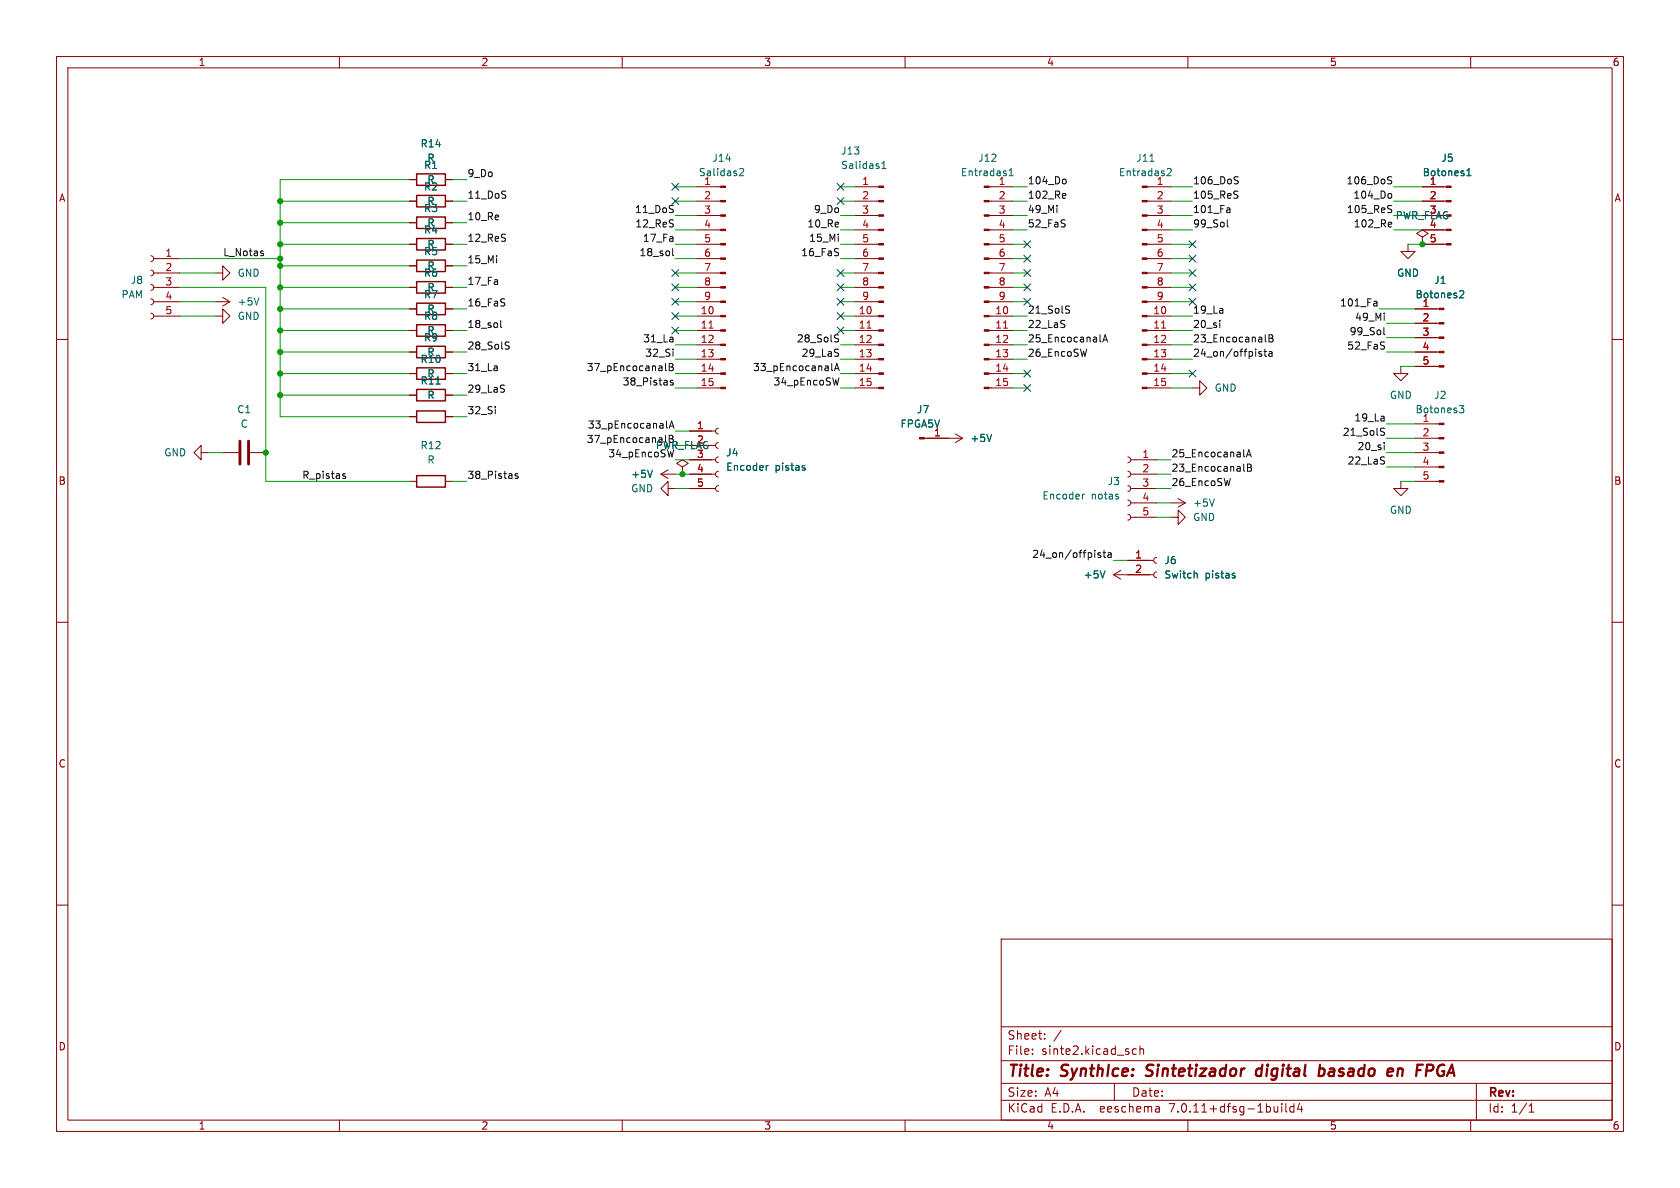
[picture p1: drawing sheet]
<svg xmlns="http://www.w3.org/2000/svg" width="297mm" height="210mm" viewBox="0 0 297 210" stroke-linecap="round" stroke-linejoin="round" font-family="sans-serif">
<g fill="none" stroke="#840000" stroke-width=".18">
<path d="M10 10h277v190h-277zM12 12h273v186h-273zM60 10v2M110 10v2M160 10v2M210 10v2M260 10v2M72.4 35.6h1.3M72.4 39.4h1.3M72.4 31.8h1.3M78.7 35.6h1.3M78.7 39.4h1.3"/>
<path d="M78.7 31.8h1.3M123.2 35.6h4.2M123.2 33h4.2M123.2 38.1h4.2M151.1 35.6h4.2M151.1 33h4.2M151.1 38.1h4.2M174.9 35.6h4.2M174.9 33h4.2M174.9 38.1h4.2M202.8 35.6h4.2M202.8 33h4.2"/>
<path d="M202.8 38.1h4.2M251.5 35.6h4.2M251.5 33h4.2M251.5 38.1h3.8M10 60h2M26.7 55.4l.3 .1 .2 .4-.2 .4-.3 .1M26.7 52.8l.3 .2 .2 .4-.2 .3-.3 .1M26.7 50.3l.3 .1 .2 .4-.2 .4-.3 .1M26.7 47.8l.3 .1 .2 .4-.2 .3-.3 .2M26.7 45.2l.3 .2 .2 .3-.2 .4-.3 .1M27.2 55.9h4.5M27.2 53.3h4.5"/>
<path d="M27.2 50.8h4.5M27.2 48.3h4.5M27.2 45.7h4.5M38.1 48.3h1.3v-1.3l1.2 1.3-1.2 1.2v-1.2M38.1 55.9h1.3v-1.3l1.2 1.3-1.2 1.3v-1.3M38.1 53.3h2.5M39.4 52.6l1.2 .7M40.6 53.3l-1.2 .8M72.4 54.6h1.3M72.4 43.2h1.3M72.4 47h1.3M72.4 50.8h1.3"/>
<path d="M72.4 58.4h1.3M78.7 54.6h1.3M78.7 43.2h1.3M78.7 47h1.3M78.7 50.8h1.3M78.7 58.4h1.3M123.2 43.2h4.2M123.2 40.6h4.2M123.2 55.9h4.2M123.2 53.3h4.2M123.2 50.8h4.2M123.2 48.3h4.2"/>
<path d="M123.2 45.7h4.2M123.2 58.4h4.2M151.1 43.2h4.2M151.1 40.6h4.2M151.1 55.9h4.2M151.1 53.3h4.2M151.1 50.8h4.2M151.1 48.3h4.2M151.1 45.7h4.2M151.1 58.4h4.2M174.9 43.2h4.2M174.9 40.6h4.2"/>
<path d="M174.9 55.9h4.2M174.9 53.3h4.2M174.9 50.8h4.2M174.9 48.3h4.2M174.9 45.7h4.2M174.9 58.4h4.2M202.8 43.2h4.2M202.8 40.6h4.2M202.8 55.9h4.2M202.8 53.3h4.2M202.8 50.8h4.2M202.8 48.3h4.2"/>
<path d="M202.8 45.7h4.2M202.8 58.4h4.2M248.9 43.2v1.3h1.3l-1.3 1.2-1.3-1.2h1.3M250.2 59.7h4.2M250.2 57.2h4.2M250.2 54.6h4.2M251.5 41.9l1-.6-1-.7-1.1 .7 1.1 .6v1.3M251.5 43.2h.1M251.5 43.2h4.2M251.5 40.6h4.2M285 60h2M72.4 73.7h1.3"/>
<path d="M72.4 62.2h1.3M72.4 66h1.3M72.4 69.9h1.3M78.7 73.7h1.3M78.7 62.2h1.3M78.7 66h1.3M78.7 69.9h1.3M121.9 78.7h4.6M121.9 76.2h4.6M123.2 68.6h4.2M123.2 66h4.2M123.2 63.5h4.2"/>
<path d="M123.2 61h4.2M127 78.2l-.3 .2-.2 .3 .1 .4 .4 .1M127 75.7l-.3 .1-.2 .4 .1 .4 .4 .1M151.1 68.6h4.2M151.1 66h4.2M151.1 63.5h4.2M151.1 61h4.2M163.4 77.5h6.8M168.9 76.7l1.3 .8M170.2 77.5l-1.3 .7M174.9 68.6h4.2M174.9 66h4.2"/>
<path d="M174.9 63.5h4.2M174.9 61h4.2M202.8 68.6h4.2M202.8 66h4.2M202.8 63.5h4.2M202.8 61h4.2M210.8 68.6h1.3v-1.3l1.3 1.3-1.3 1.3v-1.3M247.6 64.8v1.2h1.3l-1.3 1.3-1.2-1.3h1.2M250.2 77.5h4.2M250.2 74.9h4.2M250.2 64.8h4.2M250.2 62.2h4.2"/>
<path d="M35.6 80v-1.3l-1.3 1.3 1.3 1.3v-1.3h1.2M39.4 80h2.8M44.2 80h2.8M72.4 85.1h1.3M78.7 85.1h1.3M116.8 83.8h2.6M116.8 83.8l1.3 .8M118.1 86.4v-1.3l-1.3 1.3 1.3 1.2v-1.2h1.3M118.1 83.1l-1.3 .7M120.6 82.6l1.1-.7-1.1-.6-1 .6 1 .7v1.2M120.6 83.8h.1M121.9 86.4h4.6"/>
<path d="M121.9 83.8h4.6M121.9 81.3h4.6M127 85.9l-.3 .1-.2 .3 .1 .4 .4 .2M127 83.3l-.3 .1-.2 .4 .1 .4 .4 .1M127 80.8l-.3 .1-.2 .4 .1 .3 .4 .2M199.4 90.9l.4 .2 .1 .4-.2 .3-.3 .1M199.4 88.4l.4 .1 .1 .4-.2 .4-.3 .1M199.4 85.9l.4 .1 .1 .4-.2 .3-.3 .2M199.4 83.3l.4 .2 .1 .3-.2 .4-.3 .1M199.4 80.8l.4 .1 .1 .4-.2 .4-.3 .1M199.4 99.1h4.6M199.9 86.4h4.6"/>
<path d="M199.9 83.8h4.6M199.9 81.3h4.6M199.9 88.9h4.6M199.9 91.4h4.6M204.5 98.6l-.4 .1-.1 .3 .1 .4 .4 .2M207 91.4h1.3v-1.2l1.2 1.2-1.2 1.3v-1.3M207 88.9h2.5M208.3 88.1l1.2 .8M209.5 88.9l-1.2 .8M247.6 85.1v1.3h1.3l-1.3 1.2-1.2-1.2h1.2M250.2 85.1h4.2M250.2 82.6h4.2"/>
<path d="M250.2 80h4.2M10 110h2M196.8 101.6h7.2M196.8 101.6l1.3 .8M198.1 100.8l-1.3 .8M204.5 101.1l-.4 .1-.1 .4 .1 .4 .4 .1M285 110h2M10 160h2M285 160h2M177 166h108v32h-108zM60 198v2M110 198v2"/>
<path d="M160 198v2M177 194.5h108M177 191.5h108M177 187.5h108M177 181.5h108M182.5 186.3v.1M182.5 185.5v.1M184.7 183.6v.1M184.7 182.8v.1M187.6 182.1l-1.3 2M197 191.5v3M200.9 185.5l-.4-.1-.3 .3v.4l.1 .2h.6"/>
<path d="M201.5 185.5l.2-.1 .4 .1 .1 .9M201.5 184.9v1.5M204.9 195.7l.1 .9M205 196.5l-.2 .1M205 196h-.2M210 198v2M226.6 195.1v.1M226.6 195.6v1M227.3 195.1v1.3l.2 .2M228.7 195.1v1.5M228.7 195.7l-.4-.1-.3 .3v.4l.2 .2h.5M229.7 195l-.3 1.1h.9"/>
<path d="M230.1 195.6v1M260 198v2M261 191.5v6.5M270.3 196.6h.9M270.3 195.5l.4-.4v1.5"/>
</g>
<path d="M202.6 190.1l.2 .1M202.9 188.4l-.2 .2 .1 .4M223.1 189a.66 .66 0 0 0-1 .3l-.1 .5 .2 .3 .1 .1 .6-.1M223.2 188.2l-.3 2M233.3 189l.2-.1 .5 .1 .2 .3-.1 .5a.66 .66 0 0 1-1 .3M233.4 188.2l-.3 2M247.2 188.9l-.2 1.3M247.9 189a.57 .57 0 0 0-.7 .1M251.6 188.2h-1l-.3 2M252.2 189.3h.7a.55 .55 0 0 0 .5-.5 .55 .55 0 0 0-.3-.6h-.8l-.2 2" fill="none" stroke="#840000" stroke-width=".4"/>
<g fill="#840000" stroke="#840000" stroke-width=".18">
<path d="M254.4 85h.9v.2h-.9z"/>
<path d="M254.4 82.4h.9v.3h-.9z"/>
<path d="M254.4 79.9h.9v.2h-.9z"/>
<path d="M254.4 77.3h.9v.3h-.9z"/>
<path d="M254.4 74.8h.9v.3h-.9z"/>
<path d="M254.4 64.6h.9v.3h-.9z"/>
<path d="M254.4 62.1h.9v.3h-.9z"/>
<path d="M254.4 59.6h.9v.2h-.9z"/>
<path d="M254.4 57h.9v.3h-.9z"/>
<path d="M254.4 54.5h.9v.2h-.9z"/>
<path d="M255.7 43.1h.8v.2h-.8z"/>
<path d="M255.7 40.5h.8v.3h-.8z"/>
<path d="M255.7 35.4h.8v.3h-.8z"/>
<path d="M255.7 32.9h.8v.2h-.8z"/>
<path d="M201.9 68.5h.9v.2h-.9z"/>
<path d="M201.9 65.9h.9v.3h-.9z"/>
<path d="M201.9 63.4h.9v.2h-.9z"/>
<path d="M201.9 60.8h.9v.3h-.9z"/>
<path d="M201.9 58.3h.9v.2h-.9z"/>
<path d="M201.9 55.8h.9v.2h-.9z"/>
<path d="M201.9 53.2h.9v.3h-.9z"/>
<path d="M201.9 50.7h.9v.2h-.9z"/>
<path d="M201.9 48.1h.9v.3h-.9z"/>
<path d="M201.9 45.6h.9v.2h-.9z"/>
<path d="M201.9 43.1h.9v.2h-.9z"/>
<path d="M201.9 40.5h.9v.3h-.9z"/>
<path d="M201.9 38h.9v.2h-.9z"/>
<path d="M201.9 35.4h.9v.3h-.9z"/>
<path d="M201.9 32.9h.9v.2h-.9z"/>
<path d="M155.3 68.5h.9v.2h-.9z"/>
<path d="M155.3 65.9h.9v.3h-.9z"/>
<path d="M155.3 63.4h.9v.2h-.9z"/>
<path d="M155.3 60.8h.9v.3h-.9z"/>
<path d="M155.3 58.3h.9v.2h-.9z"/>
<path d="M155.3 55.8h.9v.2h-.9z"/>
<path d="M155.3 53.2h.9v.3h-.9z"/>
<path d="M155.3 50.7h.9v.2h-.9z"/>
<path d="M155.3 48.1h.9v.3h-.9z"/>
<path d="M155.3 45.6h.9v.2h-.9z"/>
<path d="M155.3 43.1h.9v.2h-.9z"/>
<path d="M155.3 40.5h.9v.3h-.9z"/>
<path d="M155.3 38h.9v.2h-.9z"/>
<path d="M155.3 35.4h.9v.3h-.9z"/>
<path d="M155.3 32.9h.9v.2h-.9z"/>
<path d="M162.6 77.3h.8v.3h-.8z"/>
<path d="M127.4 68.5h.9v.2h-.9z"/>
<path d="M127.4 65.9h.9v.3h-.9z"/>
<path d="M127.4 63.4h.9v.2h-.9z"/>
<path d="M127.4 60.8h.9v.3h-.9z"/>
<path d="M127.4 58.3h.9v.2h-.9z"/>
<path d="M127.4 55.8h.9v.2h-.9z"/>
<path d="M127.4 53.2h.9v.3h-.9z"/>
<path d="M127.4 50.7h.9v.2h-.9z"/>
<path d="M127.4 48.1h.9v.3h-.9z"/>
<path d="M127.4 45.6h.9v.2h-.9z"/>
<path d="M127.4 43.1h.9v.2h-.9z"/>
<path d="M127.4 40.5h.9v.3h-.9z"/>
<path d="M127.4 38h.9v.2h-.9z"/>
<path d="M127.4 35.4h.9v.3h-.9z"/>
<path d="M127.4 32.9h.9v.2h-.9z"/>
<path d="M174 68.5h.9v.2h-.9z"/>
<path d="M174 65.9h.9v.3h-.9z"/>
<path d="M174 63.4h.9v.2h-.9z"/>
<path d="M174 60.8h.9v.3h-.9z"/>
<path d="M174 58.3h.9v.2h-.9z"/>
<path d="M174 55.8h.9v.2h-.9z"/>
<path d="M174 53.2h.9v.3h-.9z"/>
<path d="M174 50.7h.9v.2h-.9z"/>
<path d="M174 48.1h.9v.3h-.9z"/>
<path d="M174 45.6h.9v.2h-.9z"/>
<path d="M174 43.1h.9v.2h-.9z"/>
<path d="M174 40.5h.9v.3h-.9z"/>
<path d="M174 38h.9v.2h-.9z"/>
<path d="M174 35.4h.9v.3h-.9z"/>
<path d="M174 32.9h.9v.2h-.9z"/>
</g>
<g fill="none" stroke="#006464" stroke-width=".18">
<path d="M130.7 29.9l.5-.1 .3 .4-.8 .9h.8M155.9 29.8h.7M155.9 28.9l.4-.4v1.3M178.4 31.1h.7M178.4 30.2l.4-.4v1.3M203.3 28.5h.7M206.3 29.9l.5-.1 .3 .4-.8 .9h.8M259.3 31.1h.7M259.3 30.2l.4-.4v1.3M45.8 52.6l-.5 1.3M258.1 51.4h.4l.3 .3-.8 .9h.8M77.1 67.9h.7"/>
<path d="M175.3 76.8l-.4 1.2M258 71.7h.8l-.4 .5 .3 .1 .1 .4-.3 .3h-.3M115.3 83.1l-.4 1.3M135.8 82.3l-.3 .2M142.2 82.7l.2 .2-.2 .2M142.2 82.3h.1M191.7 87.4l-.3 .2M214.7 88.2l-.4 1.3M195.3 100.9l-.4 1.3M211.3 101.3l.4 .2v.7M218.2 101.8l.2 .1-.2 .3M218.2 101.3l.1 .1"/>
</g>
<g fill="none" stroke="#840000" stroke-width=".25">
<path d="M73.7 38.4h5v2h-5zM73.7 34.5h5v2.1h-5zM73.7 30.7h5v2.1h-5zM73.7 46h5v2h-5zM73.7 42.2h5v2h-5zM73.7 57.4h5v2h-5zM73.7 49.8h5v2h-5zM73.7 53.6h5v2h-5zM73.7 72.6h5v2.1h-5zM73.7 61.2h5v2h-5zM73.7 68.8h5v2.1h-5zM73.7 65h5v2.1h-5z"/>
<path d="M73.7 84.1h5v2h-5z"/>
</g>
<path d="M42.4 78v4M43.9 78v4" fill="none" stroke="#840000" stroke-width=".51"/>
<path d="M125.3 58h.8M153.3 58h.7M177.4 58h.7M205.3 58h.8" fill="none" stroke="#a90000" stroke-width=".18"/>
<g fill="none" stroke="#0f0f0f" stroke-width=".18">
<path d="M188.2 31.7l.3 .2v.4l-.3 .2M188.2 34.2l.2 .3-.6 .1M188.4 35h-.2M217 38.9v1l.1 .2M217.4 36.8l.1 .8M217.5 37.5l-.2 .1M217.5 37l-.2 .1M218.7 33.8h.1M218.7 31.9l.2 .2-.2 .4M218.7 34.5l.1 .2-.1 .3M218.7 31.2l.2 .1M245.8 31.9l.2 .2-.2 .4"/>
<path d="M245.8 34.2l.2 .2v.4l-.2 .2M245.9 39.3l.1 .3-.6 .1M245.9 36.3l.1 .1M245.9 31.2l.1 .1M245.9 37l.1 .2-.1 .3M46.4 44.8l.2 .2-.2 .2M46.4 44.4h.1M88.5 56.6v1.1l.2 .2M118.9 43.9v1.1l.2 .2M147.8 59.8l.3 .1 .1 .3-.2 .2h-.3M147.8 59.2h.4M188.6 54.7l.4 .1 .1 .3-.3 .3h-.3"/>
<path d="M188.6 54.1l.5 .1M215.6 56.6v.2M215.6 57.1v.8M224.3 59.2h.5l.2 .2-.2 .4 .2 .1 .1 .3-.3 .2h-.5zM224.3 59.8h.5M243.3 53.3l.1 .1v.7M243.4 54l-.1 .1M243.4 53.6h-.1M244.6 57.9v1.1l.2 .2M246 40.1h-.1M87.5 71.9v.1M89.5 61.1l.4 .1 .1 .3-.2 .2h-.3"/>
<path d="M89.5 60.4l.5 .1M117.6 64.3v1l.2 .2M117.6 77v1M117.8 74.4v1.1l.2 .2M118.3 64.3h.4l.3 .2-.3 .4 .3 .1v.3l-.2 .2h-.5zM118.3 64.9h.4M118.3 75.7l.4-1.3 .5 1.3M118.3 77.6h.4M118.4 75.3h.6M118.7 77.6l.3-.3-.1-.2-.6-.1v1.2M118.7 77.6l.3 .1M119 61.7v.1"/>
<path d="M119 67.3l-.3-.1-.2 .2 .1 .2 .4 .1v.3h-.5M119.1 79.5l-.3 1.3M147 64.3v1l.2 .2M147.5 65.5l.4-1.2 .5 1.2M147.6 65.2h.6M148.1 61.7l.1 .1M148.2 62.5v.4M148.3 66.8l-.3 1.3M192.1 61.7l-.3 1.3M194.5 60.4h.2M195 60.4l.4-1.2 .4 1.2M195.1 60.1h.6"/>
<path d="M223 62.2l-.3-.1-.2 .2 .1 .2 .4 .1v.3h-.5M223.4 62.1h.5M223.6 61.7v1.1l.3 .2M223.7 60.4h.2M224.3 62.2h.5l.1 .8M224.9 62.4l-.4 .1-.2 .2 .2 .3 .4-.1M244.3 76.3l.3 .1 .2 .3-.3 .3h-.3M244.3 75.7h.5M244.7 78.2v.1M244.7 78.7v.8M60.8 84.2h.3v.2l-.2 .2h-.2M60.8 83.7l.3 .1"/>
<path d="M91.5 83.8l-.3-.1-.1 .2v.2l.4 .1v.3h-.4M194.6 97.8l-.3-.1-.2 .2v.2l.5 .1v.3h-.5M195 97.7h.5M195.2 97.3v1.1l.3 .1M195.9 97.8h.5v.7M196.4 98l-.4 .1-.2 .1 .2 .3h.4M217.5 84.6l-.3 1.2M219.9 80.7l.2 .1M219.9 83.2l.2 .1M220.4 80.8l.4-1.3 .4 1.3M220.5 80.4h.6M220.5 82h.5l.2 .3-.2 .3 .2 .2 .1 .3-.3 .2h-.5z"/>
<path d="M220.5 82.6h.5M244.6 80.8h.2M244.7 81.6v.3"/>
</g>
<g fill="none" stroke="#009600" stroke-width=".18">
<path d="M49.5 39.4h22.9M49.5 35.6h22.9M72.4 31.8h-22.9v41.9h22.9M80 39.4h2.5M80 35.6h2.5M80 31.8h2.5M119.4 33h3.8M119.4 38.1h3.8M119.4 35.6h3.8M148.6 33h2.5M148.6 38.1h2.5M148.6 35.6h2.5"/>
<path d="M179.1 33h2.5M179.1 38.1h2.5M179.1 35.6h2.5M207 33h3.8M207 38.1h3.8M207 35.6h3.8M246.4 33h5.1M246.4 38.1h5.1M246.4 35.6h5.1M31.7 53.3h6.4M31.7 55.9h6.4M31.7 48.3h6.4"/>
<path d="M31.7 45.7h17.8M31.7 50.8h15.3v34.3h25.4M49.5 58.4h22.9M49.5 43.2h22.9M49.5 50.8h22.9M49.5 54.6h22.9M49.5 47h22.9M80 58.4h2.5M80 43.2h2.5M80 50.8h2.5M80 54.6h2.5M80 47h2.5"/>
<path d="M119.4 58.4h3.8M119.4 40.6h3.8M119.4 53.3h3.8M119.4 55.9h3.8M119.4 43.2h3.8M119.4 48.3h3.8M119.4 45.7h3.8M119.4 50.8h3.8M148.6 58.4h2.5M148.6 40.6h2.5M148.6 53.3h2.5M148.6 55.9h2.5"/>
<path d="M148.6 43.2h2.5M148.6 48.3h2.5M148.6 45.7h2.5M148.6 50.8h2.5M179.1 58.4h2.5M179.1 40.6h2.5M179.1 53.3h2.5M179.1 55.9h2.5M179.1 43.2h2.5M179.1 48.3h2.5M179.1 45.7h2.5M179.1 50.8h2.5"/>
<path d="M207 58.4h3.8M207 40.6h3.8M207 53.3h3.8M207 55.9h3.8M207 43.2h3.8M207 48.3h3.8M207 45.7h3.8M207 50.8h3.8M243.8 54.6h6.4M245.1 57.2h5.1M245.1 59.7h5.1M246.4 40.6h5.1"/>
<path d="M248.9 43.2h2.6M49.5 66h22.9M49.5 62.2h22.9M49.5 69.9h22.9M80 66h2.5M80 62.2h2.5M80 69.9h2.5M80 73.7h2.5M119.4 61h3.8M119.4 63.5h3.8M119.4 66h3.8M119.4 68.6h3.8"/>
<path d="M119.4 76.2h2.5M148.6 61h2.5M148.6 63.5h2.5M148.6 66h2.5M148.6 68.6h2.5M179.1 61h2.5M179.1 63.5h2.5M179.1 66h2.5M179.1 68.6h2.5M207 61h3.8M207 63.5h3.8M207 66h3.8"/>
<path d="M207 68.6h3.8M245.1 62.2h5.1M245.1 77.5h5.1M245.1 74.9h5.1M247.6 64.8h2.6M36.8 80h2.6M80 85.1h2.5M119.4 86.4h2.5M119.4 83.8h2.5M119.4 81.3h2.5M196.8 99.1h2.6M204.5 86.4h2.5"/>
<path d="M204.5 88.9h2.5M204.5 91.4h2.5M204.5 83.8h2.5M204.5 81.3h2.5M245.1 82.6h5.1M245.1 80h5.1M247.6 85.1h2.6"/>
</g>
<g fill="none" stroke="#000084" stroke-width=".18">
<path d="M118.8 35l1.2 1.2M118.8 32.4l1.2 1.2M120 35l-1.2 1.2M120 32.4l-1.2 1.2M148 32.4l1.2 1.2M148 35l1.2 1.2M149.2 32.4l-1.2 1.2M149.2 35l-1.2 1.2M118.8 57.8l1.2 1.2M118.8 52.7l1.2 1.2M118.8 47.7l1.2 1.2M118.8 50.2l1.2 1.2"/>
<path d="M118.8 55.3l1.2 1.2M120 57.8l-1.2 1.2M120 52.7l-1.2 1.2M120 47.7l-1.2 1.2M120 50.2l-1.2 1.2M120 55.3l-1.2 1.2M148 47.7l1.2 1.2M148 50.2l1.2 1.2M148 52.7l1.2 1.2M148 55.3l1.2 1.2M148 57.8l1.2 1.2M149.2 47.7l-1.2 1.2"/>
<path d="M149.2 50.2l-1.2 1.2M149.2 52.7l-1.2 1.2M149.2 55.3l-1.2 1.2M149.2 57.8l-1.2 1.2M181 42.6l1.2 1.2M181 47.7l1.2 1.2M181 52.7l1.2 1.2M181 50.2l1.2 1.2M181 45.1l1.2 1.2M182.2 42.6l-1.2 1.2M182.2 47.7l-1.2 1.2M182.2 52.7l-1.2 1.2"/>
<path d="M182.2 50.2l-1.2 1.2M182.2 45.1l-1.2 1.2M210.2 42.6l1.2 1.2M210.2 45.1l1.2 1.2M210.2 47.7l1.2 1.2M210.2 52.7l1.2 1.2M210.2 50.2l1.2 1.2M211.4 42.6l-1.2 1.2M211.4 45.1l-1.2 1.2M211.4 47.7l-1.2 1.2M211.4 52.7l-1.2 1.2M211.4 50.2l-1.2 1.2"/>
<path d="M181 68l1.2 1.2M181 65.4l1.2 1.2M182.2 68l-1.2 1.2M182.2 65.4l-1.2 1.2M210.2 65.4l1.2 1.2M211.4 65.4l-1.2 1.2"/>
</g>
<g fill="#009600" stroke="#009600" stroke-width=".18">
<circle cx="120.6" cy="83.8" r=".46"/>
<circle cx="47" cy="80" r=".46"/>
<circle cx="251.5" cy="43.2" r=".46"/>
<circle cx="49.5" cy="58.4" r=".46"/>
<circle cx="49.5" cy="54.6" r=".46"/>
<circle cx="49.5" cy="50.8" r=".46"/>
<circle cx="49.5" cy="47" r=".46"/>
<circle cx="49.5" cy="69.9" r=".46"/>
<circle cx="49.5" cy="62.2" r=".46"/>
<circle cx="49.5" cy="66" r=".46"/>
<circle cx="49.5" cy="45.7" r=".46"/>
<circle cx="49.5" cy="39.4" r=".46"/>
<circle cx="49.5" cy="35.6" r=".46"/>
<circle cx="49.5" cy="43.2" r=".46"/>
</g>
<g font-size="2.8" fill="#840000">
<text x="178" y="190.9">Title:</text>
<text x="187.7" y="190.9">SynthIce:</text>
<text x="203.5" y="190.9">Sintetizador</text>
<text x="223.7" y="190.9">digital</text>
<text x="235.6" y="190.9">basado</text>
<text x="248.6" y="190.9">en</text>
<text x="254.4" y="190.9">FPGA</text>
</g>
<g font-size="2.1" fill="#840000">
<text x="178" y="184">Sheet:</text>
<text x="178" y="186.7">File:</text>
<text x="184.1" y="186.7">sinte2.kicad_sch</text>
<text x="178" y="196.9">KiCad</text>
<text x="178" y="194.1">Size:</text>
<text x="184.7" y="194.1">A4</text>
<text x="185.7" y="196.9">E.D.A.</text>
<text x="194.6" y="196.9">eeschema</text>
<text x="200" y="194.1">Date:</text>
<text x="207" y="196.9">7.0.11+dfsg-1build4</text>
<text x="263" y="194.3">Rev:</text>
<text x="263" y="196.9">Id:</text>
<text x="267.1" y="196.9">1/1</text>
</g>
<g font-size="1.8" fill="#840000">
<text x="35" y="11.9">1</text>
<text x="85" y="11.9">2</text>
<text x="135" y="11.9">3</text>
<text x="185" y="11.9">4</text>
<text x="235" y="11.9">5</text>
<text x="285" y="11.9">6</text>
<text x="10.3" y="35.9">A</text>
<text x="285.3" y="35.9">A</text>
<text x="10.3" y="85.9">B</text>
<text x="285.3" y="85.9">B</text>
<text x="10.3" y="135.9">C</text>
<text x="285.3" y="135.9">C</text>
<text x="10.3" y="185.9">D</text>
<text x="285.3" y="185.9">D</text>
<text x="35" y="199.9">1</text>
<text x="85" y="199.9">2</text>
<text x="135" y="199.9">3</text>
<text x="185" y="199.9">4</text>
<text x="235" y="199.9">5</text>
<text x="285" y="199.9">6</text>
</g>
<g font-size="1.8" fill="#006464">
<text x="74.3" y="26.3">R14</text>
<text x="75.5" y="28.8">R</text>
<text x="125.8" y="28.8">J14</text>
<text x="148.6" y="27.5">J13</text>
<text x="172.8" y="28.8">J12</text>
<text x="200.8" y="28.8">J11</text>
<text x="254.7" y="28.8">J5</text>
<text x="74.9" y="33.9">R2</text>
<text x="74.9" y="30.1">R1</text>
<text x="75.5" y="32.6">R</text>
<text x="123.5" y="31.3">Salidas2</text>
<text x="124.4" y="32.8">1</text>
<text x="148.6" y="30.1">Salidas1</text>
<text x="169.8" y="31.3">Entradas1</text>
<text x="176.5" y="32.8">1</text>
<text x="197.7" y="31.3">Entradas2</text>
<text x="204.4" y="32.8">1</text>
<text x="251.4" y="31.3">Botones1</text>
<text x="74.9" y="41.5">R4</text>
<text x="74.9" y="37.7">R3</text>
<text x="75.5" y="40.2">R</text>
<text x="75.5" y="36.4">R</text>
<text x="246.6" y="39">PWR_FLAG</text>
<text x="252.7" y="40.4">4</text>
<text x="74.9" y="45.3">R5</text>
<text x="75.5" y="44">R</text>
<text x="75.5" y="47.9">R</text>
<text x="21.4" y="52.9">PAM</text>
<text x="23" y="50.4">J8</text>
<text x="41.9" y="49.1">GND</text>
<text x="74.9" y="52.9">R7</text>
<text x="74.9" y="49.1">R6</text>
<text x="75.5" y="51.7">R</text>
<text x="246.9" y="49.1">GND</text>
<text x="250.1" y="52.9">Botones2</text>
<text x="253.4" y="50.4">J1</text>
<text x="41.9" y="54.2">+5V</text>
<text x="41.9" y="56.7">GND</text>
<text x="74.9" y="56.7">R8</text>
<text x="75.5" y="59.3">R</text>
<text x="75.5" y="55.5">R</text>
<text x="74.3" y="64.4">R10</text>
<text x="74.9" y="60.6">R9</text>
<text x="75.5" y="63.1">R</text>
<text x="74.3" y="68.2">R11</text>
<text x="75.5" y="70.7">R</text>
<text x="75.5" y="66.9">R</text>
<text x="214.6" y="69.4">GND</text>
<text x="245.6" y="70.7">GND</text>
<text x="253.4" y="70.7">J2</text>
<text x="41.8" y="73.3">C1</text>
<text x="42.4" y="75.8">C</text>
<text x="159.1" y="75.8">FPGA5V</text>
<text x="162" y="73.3">J7</text>
<text x="250.1" y="73.3">Botones3</text>
<text x="251.4" y="74.7">1</text>
<text x="28.9" y="80.9">GND</text>
<text x="74.3" y="79.6">R12</text>
<text x="75.5" y="82.1">R</text>
<text x="115.8" y="79.6">PWR_FLAG</text>
<text x="123.1" y="78.5">2</text>
<text x="128.3" y="80.9">J4</text>
<text x="128.3" y="83.4">Encoder</text>
<text x="137" y="83.4">pistas</text>
<text x="171.5" y="78.3">+5V</text>
<text x="111.5" y="87.2">GND</text>
<text x="111.5" y="84.7">+5V</text>
<text x="184.2" y="88.5">Encoder</text>
<text x="192.9" y="88.5">notas</text>
<text x="195.7" y="86">J3</text>
<text x="210.8" y="89.8">+5V</text>
<text x="210.8" y="92.3">GND</text>
<text x="245.6" y="91">GND</text>
<text x="205.7" y="99.9">J6</text>
<text x="191.5" y="102.5">+5V</text>
<text x="205.7" y="102.5">Switch</text>
<text x="213" y="102.5">pistas</text>
</g>
<g font-size="1.8" fill="#0f0f0f">
<text x="82.5" y="35.2">11_DoS</text>
<text x="82.5" y="31.4">9_Do</text>
<text x="181.6" y="32.7">104_Do</text>
<text x="181.6" y="35.2">102_Re</text>
<text x="210.8" y="35.2">105_ReS</text>
<text x="210.8" y="32.7">106_DoS</text>
<text x="238" y="32.7">106_DoS</text>
<text x="239.2" y="35.2">104_Do</text>
<text x="82.5" y="39">10_Re</text>
<text x="112.2" y="37.8">11_DoS</text>
<text x="112.2" y="40.3">12_ReS</text>
<text x="142.6" y="40.3">10_Re</text>
<text x="143.8" y="37.8">9_Do</text>
<text x="181.6" y="37.8">49_Mi</text>
<text x="181.6" y="40.3">52_FaS</text>
<text x="210.8" y="40.3">99_Sol</text>
<text x="210.8" y="37.8">101_Fa</text>
<text x="238" y="37.8">105_ReS</text>
<text x="239.2" y="40.3">102_Re</text>
<text x="39.4" y="45.4">L_Notas</text>
<text x="82.5" y="46.6">15_Mi</text>
<text x="82.5" y="42.8">12_ReS</text>
<text x="112.9" y="45.4">18_sol</text>
<text x="113.6" y="42.8">17_Fa</text>
<text x="141.6" y="45.4">16_FaS</text>
<text x="142.9" y="42.8">15_Mi</text>
<text x="82.5" y="50.5">17_Fa</text>
<text x="82.5" y="58.1">18_sol</text>
<text x="82.5" y="54.3">16_FaS</text>
<text x="181.6" y="55.5">21_SolS</text>
<text x="181.6" y="58.1">22_LaS</text>
<text x="210.8" y="55.5">19_La</text>
<text x="210.8" y="58.1">20_si</text>
<text x="236.8" y="54.3">101_Fa</text>
<text x="238.5" y="59.3">99_Sol</text>
<text x="239.5" y="56.8">49_Mi</text>
<text x="82.5" y="61.9">28_SolS</text>
<text x="82.5" y="65.7">31_La</text>
<text x="103.6" y="65.7">37_pEncocanalB</text>
<text x="113.6" y="60.6">31_La</text>
<text x="114" y="63.2">32_Si</text>
<text x="133" y="65.7">33_pEncocanalA</text>
<text x="140.8" y="60.6">28_SolS</text>
<text x="141.6" y="63.2">29_LaS</text>
<text x="181.6" y="63.2">26_EncoSW</text>
<text x="181.6" y="60.6">25_EncocanalA</text>
<text x="210.8" y="63.2">24_on/offpista</text>
<text x="210.8" y="60.6">23_EncocanalB</text>
<text x="238.1" y="61.9">52_FaS</text>
<text x="82.5" y="69.5">29_LaS</text>
<text x="110" y="68.2">38_Pistas</text>
<text x="136.7" y="68.2">34_pEncoSW</text>
<text x="82.5" y="73.3">32_Si</text>
<text x="103.8" y="75.9">33_pEncocanalA</text>
<text x="237.3" y="77.1">21_SolS</text>
<text x="239.3" y="74.6">19_La</text>
<text x="103.6" y="78.4">37_pEncocanalB</text>
<text x="107.4" y="80.9">34_pEncoSW</text>
<text x="207" y="80.9">25_EncocanalA</text>
<text x="207" y="83.5">23_EncocanalB</text>
<text x="238.1" y="82.2">22_LaS</text>
<text x="239.9" y="79.7">20_si</text>
<text x="53.3" y="84.7">R_pistas</text>
<text x="82.5" y="84.7">38_Pistas</text>
<text x="207" y="86">26_EncoSW</text>
<text x="182.4" y="98.7">24_on/offpista</text>
</g>
<g font-size="1.8" fill="#a90000">
<text x="124.4" y="35.3">2</text>
<text x="152.3" y="32.8">1</text>
<text x="152.3" y="35.3">2</text>
<text x="176.5" y="35.3">2</text>
<text x="204.4" y="35.3">2</text>
<text x="252.7" y="32.8">1</text>
<text x="252.7" y="35.3">2</text>
<text x="124.4" y="37.8">3</text>
<text x="124.4" y="40.4">4</text>
<text x="152.3" y="37.8">3</text>
<text x="152.3" y="40.4">4</text>
<text x="176.5" y="37.8">3</text>
<text x="176.5" y="40.4">4</text>
<text x="204.4" y="37.8">3</text>
<text x="204.4" y="40.4">4</text>
<text x="252.7" y="37.8">3</text>
<text x="29.1" y="45.5">1</text>
<text x="124.4" y="42.9">5</text>
<text x="124.4" y="45.5">6</text>
<text x="152.3" y="42.9">5</text>
<text x="152.3" y="45.5">6</text>
<text x="176.5" y="42.9">5</text>
<text x="176.5" y="45.5">6</text>
<text x="204.4" y="42.9">5</text>
<text x="204.4" y="45.5">6</text>
<text x="252.7" y="42.9">5</text>
<text x="29.1" y="48">2</text>
<text x="29.1" y="50.5">3</text>
<text x="29.1" y="53.1">4</text>
<text x="124.4" y="48">7</text>
<text x="124.4" y="50.5">8</text>
<text x="124.4" y="53.1">9</text>
<text x="152.3" y="48">7</text>
<text x="152.3" y="50.5">8</text>
<text x="152.3" y="53.1">9</text>
<text x="176.5" y="48">7</text>
<text x="176.5" y="50.5">8</text>
<text x="176.5" y="53.1">9</text>
<text x="204.4" y="48">7</text>
<text x="204.4" y="50.5">8</text>
<text x="204.4" y="53.1">9</text>
<text x="29.1" y="55.6">5</text>
<text x="123.8" y="55.6">10</text>
<text x="123.8" y="58.2">11</text>
<text x="151.7" y="55.6">10</text>
<text x="151.7" y="58.2">11</text>
<text x="175.9" y="55.6">10</text>
<text x="175.9" y="58.2">11</text>
<text x="203.8" y="55.6">10</text>
<text x="203.8" y="58.2">11</text>
<text x="251.4" y="54.4">1</text>
<text x="251.4" y="56.9">2</text>
<text x="251.4" y="59.4">3</text>
<text x="123.8" y="60.7">12</text>
<text x="123.8" y="63.2">13</text>
<text x="123.8" y="65.8">14</text>
<text x="151.7" y="60.7">12</text>
<text x="151.7" y="63.2">13</text>
<text x="151.7" y="65.8">14</text>
<text x="175.9" y="60.7">12</text>
<text x="175.9" y="63.2">13</text>
<text x="175.9" y="65.8">14</text>
<text x="203.8" y="60.7">12</text>
<text x="203.8" y="63.2">13</text>
<text x="203.8" y="65.8">14</text>
<text x="251.4" y="62">4</text>
<text x="251.4" y="64.5">5</text>
<text x="123.8" y="68.3">15</text>
<text x="151.7" y="68.3">15</text>
<text x="175.9" y="68.3">15</text>
<text x="203.8" y="68.3">15</text>
<text x="123.1" y="75.9">1</text>
<text x="165" y="77.2">1</text>
<text x="251.4" y="77.2">2</text>
<text x="123.1" y="81">3</text>
<text x="123.1" y="83.6">4</text>
<text x="201.9" y="81">1</text>
<text x="201.9" y="83.6">2</text>
<text x="251.4" y="79.8">3</text>
<text x="251.4" y="82.3">4</text>
<text x="123.1" y="86.1">5</text>
<text x="201.9" y="86.1">3</text>
<text x="201.9" y="88.6">4</text>
<text x="251.4" y="84.8">5</text>
<text x="201.9" y="91.2">5</text>
<text x="200.6" y="98.8">1</text>
<text x="200.6" y="101.3">2</text>
</g>
</svg>
